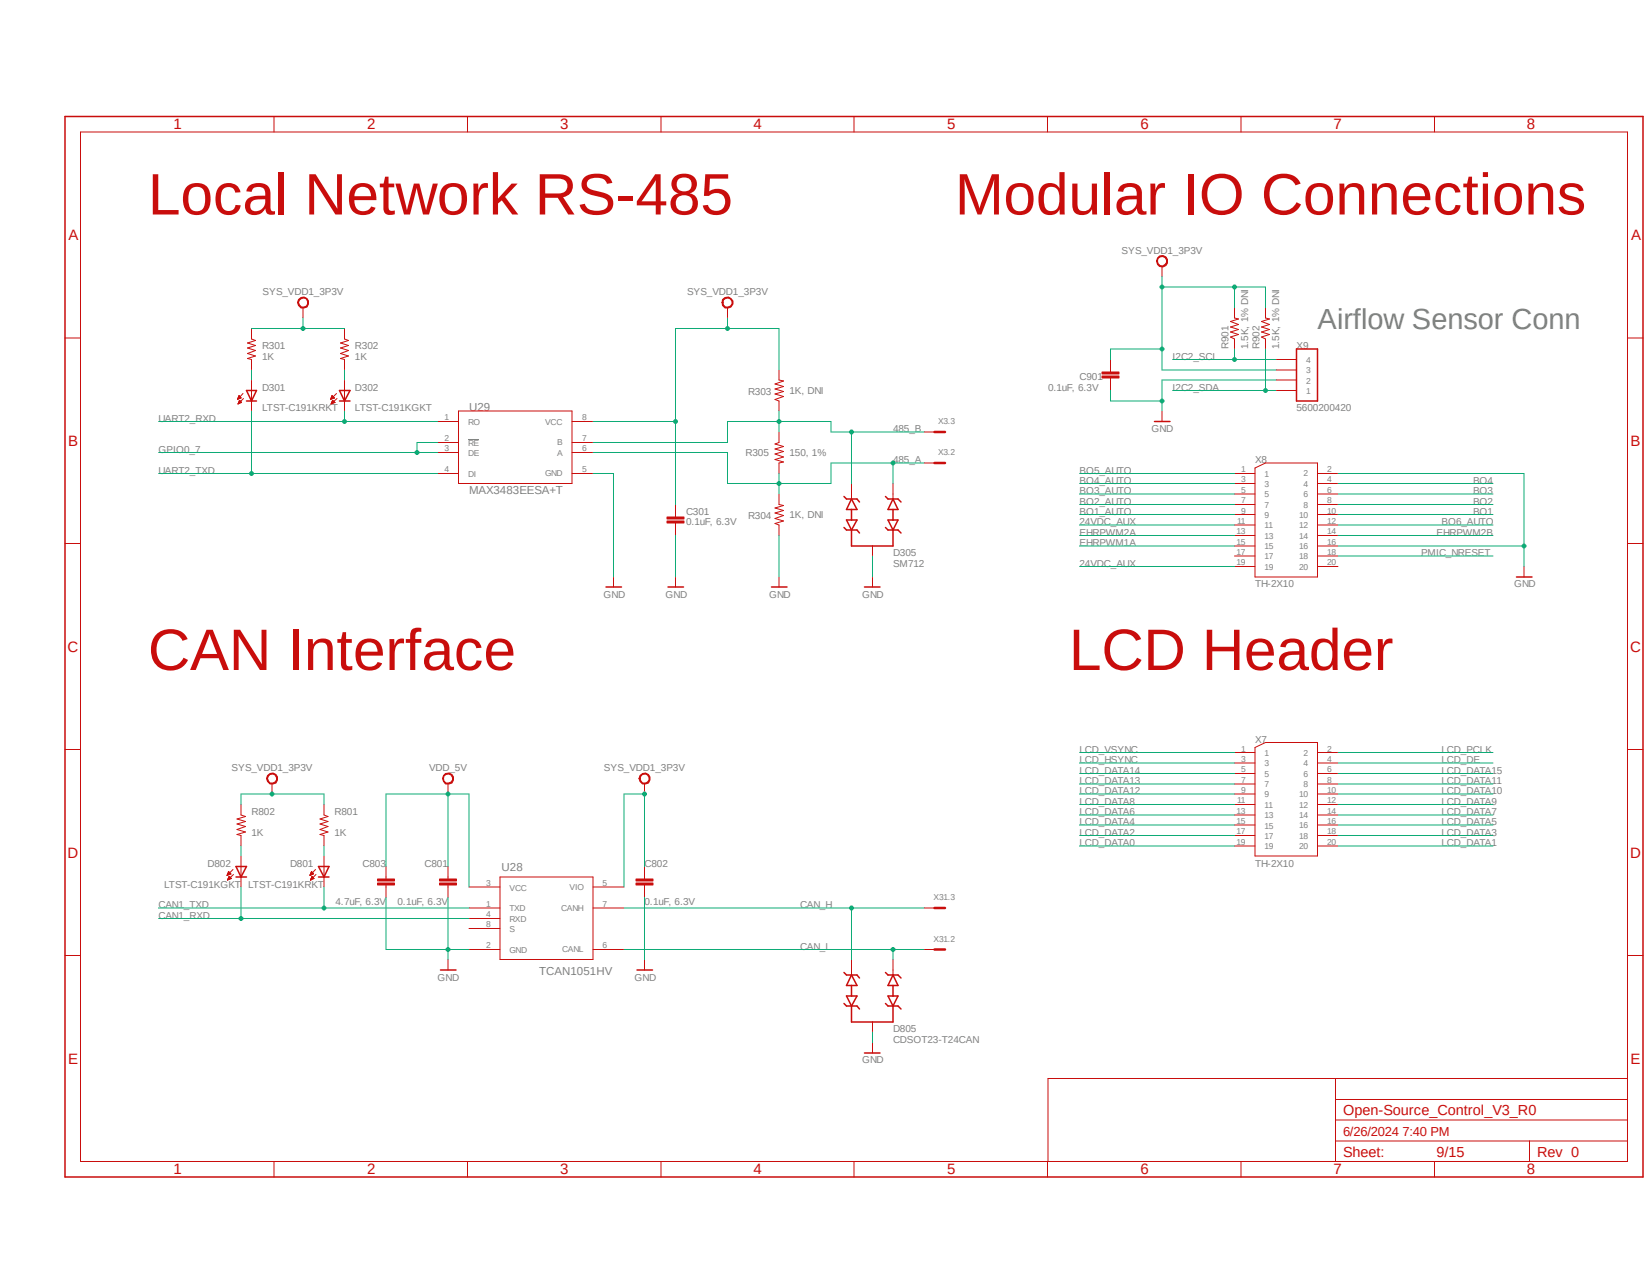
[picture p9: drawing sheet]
<svg xmlns="http://www.w3.org/2000/svg" width="279mm" height="216mm" viewBox="0 0 279 216" stroke-linecap="round" stroke-linejoin="round" font-family="sans-serif">
<path d="M79.2 74.4h1.9" fill="none" stroke="#808080" stroke-width=".17"/>
<g fill="none" stroke="#c90d0c" stroke-width=".17">
<path d="M46.4 19.7v2.7M79.2 19.7v2.7M111.9 19.7v2.7M144.6 19.7v2.7M177.4 19.7v2.7M210.1 19.7v2.7M242.9 19.7v2.7M13.6 22.4h262v174.3h-262zM11 57.2h2.6M275.6 57.2h2.6M74.1 71.4h3.5M74.1 74.9h3.5"/>
<path d="M74.1 76.6h3.5M77.6 69.6h19.3v12.3h-19.3zM96.9 71.4h3.5M96.9 74.9h3.5M96.9 76.6h3.5M156.5 78.4h1.7M156.5 73.2h1.7M11 92h2.6M74.1 80.2h3.5M96.9 80.2h3.5M275.6 92h2.6M11 126.9h2.6"/>
<path d="M40.8 136.2v1.8l.8 .3-1.5 .4 1.5 .4-1.5 .4 1.5 .5-1.5 .5 1.5 .4-1.5 .4 .7 .2v1.8M54.9 136.2v1.8l.6 .3-1.3 .4 1.3 .4-1.3 .4 1.3 .5-1.3 .5 1.3 .4-1.3 .4 .7 .2v1.8M209 127.4h3.5M209 129.2h3.5M209 131h3.5M209 132.8h3.5M209 134.5h3.5M209 136.2h3.5M209 138h3.5M209 139.7h3.5M212.5 126.6l1.8-.9h8.8v19.2h-10.6zM223.1 127.4h3.5"/>
<path d="M223.1 129.2h3.5M223.1 131h3.5M223.1 132.8h3.5M223.1 134.5h3.5M223.1 136.2h3.5M223.1 138h3.5M223.1 139.7h3.5M275.6 126.9h2.6M38.4 148.2h.2M38.5 148.1h.4M38.5 148h.5M38.5 149h.1"/>
<path d="M38.6 147.9h.4M38.6 147.8h.3M38.6 148.9h.3M38.6 148.8h.3M38.6 148.8h.5M38.7 147.7h.2M38.7 147.7h.1M38.7 148.7h.4M38.7 148.6h.3M38.7 147.6l.4 .4-.7 .3zM38.8 148.5h.1M38.8 148.4l-.3 .6"/>
<path d="M38.8 148.4l.4 .4-.7 .2M38.8 148.4h.1M39.5 147.2l-1.1 1.1M39.5 148.1l-1 .9M40.8 144.9v5.3M52.5 148.1h.4M52.6 148h.4M52.6 147.9h.5M52.6 149l.1 .1M52.6 148.9h.2M52.7 148.2h-.2l.1 .1M52.7 147.8h.3"/>
<path d="M52.7 147.7h.2M52.7 148.8h.3M52.7 148.8h.5M52.7 148.5h.2M52.7 147.6l.4 .4-.6 .3zM52.7 148.7h.4M52.7 148.6h.4M52.8 147.7h.1M53.2 148.8l-.4-.4-.2 .6M53.2 148.8l-.6 .2M53.4 147.2l-.9 1.1M53.5 148.1l-.9 .9"/>
<path d="M54.9 144.9v5.3M79.4 153.8h5.3M79.4 155.5h5.3M79.4 157.2h5.3M79.4 150.2h5.3M84.7 148.5h15.7v14h-15.7zM100.4 153.8h5.3M100.4 150.2h5.3M156.5 153.8h1.7M209 141.5h3.5M209 143.3h3.5M223.1 141.5h3.5"/>
<path d="M223.1 143.3h3.5M11 161.8h2.6M75.9 162.5v1.8M79.4 160.8h5.3M100.4 160.8h5.3M156.5 160.8h1.7M275.6 161.8h2.6M46.4 196.7v2.6M79.2 196.7v2.6M111.9 196.7v2.6M144.6 196.7v2.6M177.4 196.7v2.6"/>
<path d="M210.1 196.7v2.6M226.1 193.2h49.5M226.1 182.6v14.1M226.1 189.7h49.5M226.1 186.2h49.5M242.9 196.7v2.6M259 193.2v3.5M275.6 182.6h-98.1v14.1"/>
</g>
<path d="M11 19.7h267.2v179.6h-267.2zM40 148.5h1.7M40 146.7h1.7l-.9 1.8zM53.9 146.7h1.8l-.8 1.8zM53.9 148.5h1.8M74.6 164.3h2.6" fill="none" stroke="#c90d0c" stroke-width=".25"/>
<path d="M158.2 78.4h1.8M158.2 73.2h1.8M158.2 153.8h1.8M158.2 160.8h1.8" fill="none" stroke="#c90d0c" stroke-width=".42"/>
<path d="M122.3 50.7l.5-.3a1 1 0 0 1 1.3 1.1l-.3 .5-.4 .2h-.6l-.5-.5v-.5h.1a.78 .78 0 0 1 .5-.7 .78 .78 0 0 1 .8 .1l.3 .5a.77 .77 0 0 1-.7 .9 .77 .77 0 0 1-.9-.8h-.1z" fill-rule="evenodd" fill="#c90d0c"/>
<g fill="none" stroke="#c90d0c" stroke-width=".17">
<path d="M42.6 55.6v1.8l.7 .3-1.4 .4 1.4 .4-1.4 .4 1.4 .5-1.4 .5 1.4 .4-1.4 .4 .7 .2v1.8M58.3 55.6v1.8l.7 .3-1.3 .4 1.3 .4-1.3 .4 1.3 .5-1.3 .5 1.3 .4-1.3 .4 .6 .2v1.8M122.3 50.7l.5-.3a1 1 0 0 1 1.3 1.1l-.3 .5-.4 .2h-.6l-.5-.5v-.5h.1a.78 .78 0 0 1 .5-.7 .78 .78 0 0 1 .8 .1l.3 .5a.77 .77 0 0 1-.7 .9 .77 .77 0 0 1-.9-.8h-.1zM123.2 52.1v1.7M40.2 67.6h.1M40.3 67.5h.3M40.3 67.4h.5M40.3 68.3h.3M40.4 67.3h.4M40.4 67.2h.3M40.4 67.1h.2M40.4 68.2h.2"/>
<path d="M40.4 68.2h.5M40.5 67.1h.1M40.5 68.1h.4M40.5 68h.2M40.5 67.9h.2M40.6 67.8l-.3 .6M40.6 67.8l.3 .4M40.6 67.8h.1M40.8 67.4l-.3-.4-.3 .6M40.8 67.4l-.6 .2M40.9 68.2l-.6 .2M41.1 66.6l-.9 1"/>
<path d="M41.2 67.5l-.9 .9M42.6 64.3v5.3M56 67.6h.1M56 67.5h.4M56 67.4h.6M56.1 67.3h.5M56.1 67.2h.4M56.1 68.3h.2M56.1 68.2h.4M56.1 68.2h.6M56.2 67.1h.2M56.2 67.1h.1"/>
<path d="M56.2 68.1h.4M56.2 68h.4M56.3 67.9h.2M56.3 67.8h.1M56.3 67.8l-.3 .6M56.3 67.8l.4 .4M56.6 67.4l-.4-.4-.2 .6M56.6 67.4l-.6 .2M56.7 68.2l-.7 .2M57 66.6l-1 1M57.1 67.5l-1.1 .9M58.3 64.3v5.3"/>
<path d="M131.9 62.7v1.6l.8 .2-1.5 .5 1.5 .4-1.5 .5 1.5 .4-1.5 .4 1.5 .4-1.5 .5 .7 .3v1.7M131.9 73.2v1.7l-.7 .3 1.5 .4-1.5 .4 1.5 .5-1.5 .4 1.5 .5-1.5 .4 1.5 .4-.8 .2v1.8M216.1 66.1h3.4M216.1 64.3h3.4M216.1 62.7h3.4M216.1 60.9h3.4M103.9 97.7v1.7M112.9 87.5h2.9v.4h-2.9zM112.9 88.2h2.9v.4h-2.9zM114.4 85.4v2.1M114.4 88.6v2.1M114.4 97.7v1.7"/>
<path d="M131.9 83.7v1.7l.8 .2-1.5 .4 1.5 .4-1.5 .5 1.5 .4-1.5 .5 1.5 .4-1.5 .4 .7 .3v1.8M131.9 97.7v1.7M144.2 81.9v2.6M147.7 92.5v1.6M147.7 97.7v1.7M151.2 81.9v2.6M258.1 95.9v1.8M74.4 148.8h2.9v.4h-2.9zM74.4 149.5h2.9v.4h-2.9zM75.9 146.7v2.1M75.9 149.9v2.1M144.2 162.5v2.6"/>
<path d="M147.7 173.1v1.7M147.7 176.5v1.8M151.2 162.5v2.6"/>
</g>
<g fill="none" stroke="#c90d0c" stroke-width=".25">
<path d="M219.5 59.1h3.6v8.8h-3.6zM41.7 66.1h1.7l-.8 1.8zM41.7 67.9h1.7M57.5 67.9h1.8M57.5 66.1h1.8l-1 1.8zM102.6 99.4h2.6M113.1 99.4h2.6M130.6 99.4h2.7M142.9 84.1l.4 .4h1.8l.4 .5M142.9 89.3l.4 .4h1.8l.4 .6M143.3 88.1h1.8l-.9 1.6zM144.2 84.5l.9 1.8h-1.8z"/>
<path d="M144.2 89.7v2.8h7v-2.8M144.2 86.3v1.8M146.4 99.4h2.6M149.9 84.1l.5 .4h1.7l.5 .5M149.9 89.3l.5 .4h1.7l.5 .6M150.4 88.1h1.7l-.9 1.6zM151.2 84.5l.9 1.8h-1.7zM151.2 86.3v1.8M256.8 97.7h2.6M142.9 164.7l.4 .4h1.8l.4 .5M142.9 169.9l.4 .4h1.8l.4 .6M143.3 168.7h1.8l-.9 1.6z"/>
<path d="M144.2 170.3v2.8h7v-2.8M144.2 166.9v1.8M144.2 165.1l.9 1.8h-1.8zM146.4 178.3h2.6M149.9 164.7l.5 .4h1.7l.5 .5M149.9 169.9l.5 .4h1.7l.5 .6M150.4 168.7h1.7l-.9 1.6zM151.2 166.9v1.8M151.2 165.1l.9 1.8h-1.7z"/>
</g>
<path d="M112.9 87.7h2.9M112.9 88.4h2.9M74.4 149h2.9M74.4 149.7h2.9" fill="none" stroke="#c90d0c" stroke-width=".34"/>
<path d="M196 43.7l.3-.4h.6l.5 .2 .3 .4v.6l-.3 .5-.5 .2-.6-.1-.3-.3-.2-.6h.2a.78 .78 0 0 1 .5-.7 .78 .78 0 0 1 .8 .1l.2 .4a.83 .83 0 0 1-1.1 1l-.3-.4-.1-.4h-.2z" fill-rule="evenodd" fill="#c90d0c"/>
<g fill="none" stroke="#c90d0c" stroke-width=".17">
<path d="M196 43.7l.3-.4h.6l.5 .2 .3 .4v.6l-.3 .5-.5 .2-.6-.1-.3-.3-.2-.6h.2a.78 .78 0 0 1 .5-.7 .78 .78 0 0 1 .8 .1l.2 .4a.83 .83 0 0 1-1.1 1l-.3-.4-.1-.4h-.2zM196.8 45.1v1.7M196.8 69.6v1.8M212.5 79.2l1.8-.8h8.8v19.3h-10.6zM209 80.2h3.5M209 81.9h3.5M209 83.7h3.5M209 85.4h3.5M209 87.1h3.5M209 88.9h3.5M209 90.7h3.5M209 92.5h3.5"/>
<path d="M209 94.1h3.5M209 95.9h3.5M223.1 80.2h3.5M223.1 81.9h3.5M223.1 83.7h3.5M223.1 85.4h3.5M223.1 87.1h3.5M223.1 88.9h3.5M223.1 90.7h3.5M223.1 92.5h3.5M223.1 94.1h3.5M223.1 95.9h3.5"/>
</g>
<path d="M195.5 71.4h2.6" fill="none" stroke="#c90d0c" stroke-width=".25"/>
<path d="M75.1 131.3l.3-.3 .6-.1a1 1 0 0 1 .5 1.7l-.5 .2h-.6l-.3-.5-.2-.5h.2a.78 .78 0 0 1 .5-.7 .78 .78 0 0 1 .8 .1l.2 .5a.77 .77 0 0 1-.6 .9 .77 .77 0 0 1-.9-.8h-.2z" fill-rule="evenodd" fill="#c90d0c"/>
<path d="M75.1 131.3l.3-.3 .6-.1a1 1 0 0 1 .5 1.7l-.5 .2h-.6l-.3-.5-.2-.5h.2a.78 .78 0 0 1 .5-.7 .78 .78 0 0 1 .8 .1l.2 .5a.77 .77 0 0 1-.6 .9 .77 .77 0 0 1-.9-.8h-.2zM75.9 132.8v1.7" fill="none" stroke="#c90d0c" stroke-width=".17"/>
<path d="M108.4 131.3l.4-.3 .5-.1a.97 .97 0 0 1 .8 1.2 .97 .97 0 0 1-1.3 .7l-.4-.5-.2-.5h.2l.4-.7h.5l.3 .1 .3 .5v.4l-.3 .3-.3 .2h-.5l-.4-.8h-.2z" fill-rule="evenodd" fill="#c90d0c"/>
<path d="M108.4 131.3l.4-.3 .5-.1a.97 .97 0 0 1 .8 1.2 .97 .97 0 0 1-1.3 .7l-.4-.5-.2-.5h.2l.4-.7h.5l.3 .1 .3 .5v.4l-.3 .3-.3 .2h-.5l-.4-.8h-.2zM109.1 132.8v1.7M107.7 148.8h2.9v.4h-2.9zM107.7 149.5h2.9v.4h-2.9zM109.1 146.7v2.1M109.1 149.9v2.1M109.1 162.5v1.8" fill="none" stroke="#c90d0c" stroke-width=".17"/>
<path d="M107.7 149h2.9M107.7 149.7h2.9" fill="none" stroke="#c90d0c" stroke-width=".34"/>
<path d="M107.9 164.3h2.6" fill="none" stroke="#c90d0c" stroke-width=".25"/>
<path d="M45.3 131.3l.4-.3 .5-.1a.97 .97 0 0 1 .8 1.2 .97 .97 0 0 1-1.3 .7l-.4-.5-.2-.5h.2l.4-.7h.5l.4 .1 .2 .5v.4l-.2 .3-.4 .2h-.5l-.4-.8h-.2z" fill-rule="evenodd" fill="#c90d0c"/>
<path d="M209 52.1v1.7l.7 .2-1.3 .4 1.3 .5-1.3 .5 1.3 .4-1.3 .4 1.3 .4-1.3 .5 .6 .3v1.7M214.3 52.1v1.7l.7 .2-1.4 .4 1.4 .5-1.4 .5 1.4 .4-1.4 .4 1.4 .4-1.4 .5 .7 .3v1.7M186.6 63h2.9v.3h-2.9zM186.6 63.7h2.9v.3h-2.9zM188 60.9v2.1M188 64v2.1M45.3 131.3l.4-.3 .5-.1a.97 .97 0 0 1 .8 1.2 .97 .97 0 0 1-1.3 .7l-.4-.5-.2-.5h.2l.4-.7h.5l.4 .1 .2 .5v.4l-.2 .3-.4 .2h-.5l-.4-.8h-.2zM46.1 132.8v1.7M63.9 148.8h2.9v.4h-2.9zM63.9 149.5h2.9v.4h-2.9zM65.4 146.7v2.1M65.4 149.9v2.1" fill="none" stroke="#c90d0c" stroke-width=".17"/>
<path d="M186.6 63.2h2.9M186.6 63.8h2.9M63.9 149h2.9M63.9 149.7h2.9" fill="none" stroke="#c90d0c" stroke-width=".34"/>
<path d="M50.5 50.7l.5-.3 .5-.1a.97 .97 0 0 1 .7 1.2 .97 .97 0 0 1-1.2 .7l-.5-.5-.1-.5h.1a.86 .86 0 0 1 1.4-.6 .83 .83 0 0 1 .1 1 .83 .83 0 0 1-.9 .4l-.4-.4-.2-.4h-.1z" fill-rule="evenodd" fill="#c90d0c"/>
<path d="M50.5 50.7l.5-.3 .5-.1a.97 .97 0 0 1 .7 1.2 .97 .97 0 0 1-1.2 .7l-.5-.5-.1-.5h.1a.86 .86 0 0 1 1.4-.6 .83 .83 0 0 1 .1 1 .83 .83 0 0 1-.9 .4l-.4-.4-.2-.4h-.1zM51.3 52.1v1.7" fill="none" stroke="#c90d0c" stroke-width=".17"/>
<path d="M75.9 134.5v12.2" fill="none" stroke="#0dab76" stroke-width=".17"/>
<circle cx="75.9" cy="134.5" r=".33" fill="#0dab76"/>
<g fill="none" stroke="#0dab76" stroke-width=".17">
<path d="M65.4 146.7v-12.2h14v15.7M75.9 152v10.5M75.9 160.8h3.5"/>
<circle cx="75.9" cy="134.5" r=".33"/>
</g>
<circle cx="75.9" cy="160.8" r=".33" fill="#0dab76"/>
<g fill="none" stroke="#0dab76" stroke-width=".17">
<path d="M188 66.1v1.8h8.8M216.1 64.3h-19.3v5.3M100.4 80.2h3.5v17.5M114.4 90.7v7M131.9 90.7v7M147.7 94.1v3.6M65.4 152v8.8h10.5M147.7 174.8v1.7"/>
<circle cx="75.9" cy="160.8" r=".33"/>
</g>
<circle cx="196.8" cy="67.9" r=".33" fill="#0dab76"/>
<g fill="none" stroke="#0dab76" stroke-width=".17">
<path d="M226.6 80.2h31.5v15.7M226.6 92.5h31.5"/>
<circle cx="196.8" cy="67.9" r=".33"/>
</g>
<circle cx="258.1" cy="92.5" r=".33" fill="#0dab76"/>
<g fill="none" stroke="#0dab76" stroke-width=".17">
<path d="M182.8 90.7h26.2M182.8 92.5h26.2M226.6 90.7h26.2M26.8 155.5h52.6M40.8 150.2v5.3M109.1 152v10.5"/>
<circle cx="258.1" cy="92.5" r=".33"/>
</g>
<circle cx="40.8" cy="155.5" r=".33" fill="#0dab76"/>
<g fill="none" stroke="#0dab76" stroke-width=".17">
<path d="M26.8 153.8h52.6M54.9 150.2v3.6"/>
<circle cx="40.8" cy="155.5" r=".33"/>
</g>
<circle cx="54.9" cy="153.8" r=".33" fill="#0dab76"/>
<g fill="none" stroke="#0dab76" stroke-width=".17">
<path d="M123.2 53.8v1.8M131.9 62.7v-7.1h-17.5v29.8M182.8 139.7h26.2M182.8 138h26.2M182.8 136.2h26.2M182.8 134.5h26.2M182.8 132.8h26.2M182.8 131h26.2M182.8 127.4h26.2M182.8 129.2h26.2M226.6 139.7h26.2M226.6 138h26.2"/>
<path d="M226.6 136.2h26.2M226.6 134.5h26.2M226.6 132.8h26.2M226.6 131h26.2M226.6 127.4h26.2M226.6 129.2h26.2M182.8 143.3h26.2M182.8 141.5h26.2M226.6 143.3h26.2M226.6 141.5h26.2"/>
<circle cx="54.9" cy="153.8" r=".33"/>
</g>
<circle cx="123.2" cy="55.6" r=".33" fill="#0dab76"/>
<g fill="none" stroke="#0dab76" stroke-width=".17">
<path d="M100.4 71.4h14"/>
<circle cx="123.2" cy="55.6" r=".33"/>
</g>
<circle cx="114.4" cy="71.4" r=".33" fill="#0dab76"/>
<g fill="none" stroke="#0dab76" stroke-width=".17">
<path d="M196.8 46.8v15.9h19.3M196.8 59.1h-8.8v1.8"/>
<circle cx="114.4" cy="71.4" r=".33"/>
</g>
<circle cx="196.8" cy="59.1" r=".33" fill="#0dab76"/>
<g fill="none" stroke="#0dab76" stroke-width=".17">
<path d="M196.8 48.6h12.2v3.5"/>
<circle cx="196.8" cy="59.1" r=".33"/>
</g>
<circle cx="196.8" cy="48.6" r=".33" fill="#0dab76"/>
<g fill="none" stroke="#0dab76" stroke-width=".17">
<path d="M209 48.6h5.3v3.5"/>
<circle cx="196.8" cy="48.6" r=".33"/>
</g>
<circle cx="209" cy="48.6" r=".33" fill="#0dab76"/>
<g fill="none" stroke="#0dab76" stroke-width=".17">
<path d="M109.1 146.7v-12.2h-3.4v15.7"/>
<circle cx="209" cy="48.6" r=".33"/>
</g>
<circle cx="109.1" cy="134.5" r=".33" fill="#0dab76"/>
<g fill="none" stroke="#0dab76" stroke-width=".17">
<path d="M46.1 134.5h-5.3v1.7"/>
<circle cx="109.1" cy="134.5" r=".33"/>
</g>
<circle cx="46.1" cy="134.5" r=".33" fill="#0dab76"/>
<g fill="none" stroke="#0dab76" stroke-width=".17">
<path d="M42.6 55.6h15.7M51.3 53.8v1.8M46.1 134.5h8.8v1.7"/>
<circle cx="46.1" cy="134.5" r=".33"/>
</g>
<circle cx="51.3" cy="55.6" r=".33" fill="#0dab76"/>
<g fill="none" stroke="#0dab76" stroke-width=".17">
<path d="M26.8 71.4h47.3M58.3 69.6v1.8"/>
<circle cx="51.3" cy="55.6" r=".33"/>
</g>
<circle cx="58.3" cy="71.4" r=".33" fill="#0dab76"/>
<g fill="none" stroke="#0dab76" stroke-width=".17">
<path d="M42.6 69.6v10.6M26.8 80.2h47.3"/>
<circle cx="58.3" cy="71.4" r=".33"/>
</g>
<circle cx="42.6" cy="80.2" r=".33" fill="#0dab76"/>
<g fill="none" stroke="#0dab76" stroke-width=".17">
<path d="M182.8 95.9h26.2M182.8 88.9h26.2M105.7 153.8h50.8M144.2 153.8v8.7"/>
<circle cx="42.6" cy="80.2" r=".33"/>
</g>
<circle cx="144.2" cy="153.8" r=".33" fill="#0dab76"/>
<g fill="none" stroke="#0dab76" stroke-width=".17">
<path d="M105.7 160.8h50.8M151.2 160.8v1.7"/>
<circle cx="144.2" cy="153.8" r=".33"/>
</g>
<circle cx="151.2" cy="160.8" r=".33" fill="#0dab76"/>
<g fill="none" stroke="#0dab76" stroke-width=".17">
<path d="M100.4 76.6h22.8v5.3h8.7M131.9 80.2v3.5M182.8 87.1h26.2M182.8 85.4h26.2M182.8 83.7h26.2M182.8 81.9h26.2M182.8 80.2h26.2M226.6 94.1h26.2"/>
<circle cx="151.2" cy="160.8" r=".33"/>
</g>
<circle cx="131.9" cy="81.9" r=".33" fill="#0dab76"/>
<g fill="none" stroke="#0dab76" stroke-width=".17">
<path d="M151.2 78.4v3.5M156.5 78.4h-15.8v3.5h-8.8"/>
<circle cx="131.9" cy="81.9" r=".33"/>
</g>
<circle cx="151.2" cy="78.4" r=".33" fill="#0dab76"/>
<g fill="none" stroke="#0dab76" stroke-width=".17">
<path d="M131.9 69.6v3.6M131.9 71.4h-8.7v3.5h-22.8"/>
<circle cx="151.2" cy="78.4" r=".33"/>
</g>
<circle cx="131.9" cy="71.4" r=".33" fill="#0dab76"/>
<g fill="none" stroke="#0dab76" stroke-width=".17">
<path d="M131.9 71.4h8.8v1.8h15.8M144.2 73.2v8.7"/>
<circle cx="131.9" cy="71.4" r=".33"/>
</g>
<circle cx="144.2" cy="73.2" r=".33" fill="#0dab76"/>
<g fill="none" stroke="#0dab76" stroke-width=".17">
<path d="M26.8 76.6h47.3M74.1 74.9h-3.5v1.7"/>
<circle cx="144.2" cy="73.2" r=".33"/>
</g>
<circle cx="70.6" cy="76.6" r=".33" fill="#0dab76"/>
<g fill="none" stroke="#0dab76" stroke-width=".17">
<path d="M209 59.1v1.8M198.5 60.9h17.6"/>
<circle cx="70.6" cy="76.6" r=".33"/>
</g>
<circle cx="209" cy="60.9" r=".33" fill="#0dab76"/>
<g fill="none" stroke="#0dab76" stroke-width=".17">
<path d="M214.3 59.1v7M198.5 66.1h17.6"/>
<circle cx="209" cy="60.9" r=".33"/>
</g>
<circle cx="214.3" cy="66.1" r=".33" fill="#0dab76"/>
<g fill="none" stroke="#0dab76" stroke-width=".17">
<path d="M42.6 62.7v1.6M58.3 62.7v1.6M226.6 81.9h26.2M226.6 83.7h26.2M226.6 85.4h26.2M226.6 87.1h26.2M226.6 88.9h26.2M40.8 143.3v1.6M54.9 143.3v1.6"/>
<circle cx="214.3" cy="66.1" r=".33"/>
</g>
<g font-size="9.9" fill="#c90d0c">
<text x="25.1" y="36.3">Local Network RS-485</text>
<text x="161.7" y="36.3">Modular IO Connections</text>
<text x="25.1" y="113.5">CAN Interface</text>
<text x="181" y="113.5">LCD Header</text>
</g>
<text font-size="4.9" fill="#808080" x="223.1" y="55.6">Airflow Sensor Conn</text>
<g font-size="2.5" fill="#c90d0c">
<text x="29.4" y="21.8">1</text>
<text x="62.1" y="21.8">2</text>
<text x="94.8" y="21.8">3</text>
<text x="127.6" y="21.8">4</text>
<text x="160.4" y="21.8">5</text>
<text x="193.1" y="21.8">6</text>
<text x="225.8" y="21.8">7</text>
<text x="258.6" y="21.8">8</text>
<text x="11.6" y="40.6">A</text>
<text x="276.2" y="40.6">A</text>
<text x="11.5" y="75.4">B</text>
<text x="276.1" y="75.4">B</text>
<text x="11.4" y="110.3">C</text>
<text x="276" y="110.3">C</text>
<text x="11.4" y="145.2">D</text>
<text x="276" y="145.2">D</text>
<text x="11.5" y="180.1">E</text>
<text x="276.1" y="180.1">E</text>
<text x="227.4" y="188.8">Open-Source_Control_V3_R0</text>
<text x="227.4" y="195.8">Sheet:</text>
<text x="243.2" y="195.8">9/15</text>
<text x="260.3" y="195.8">Rev 0</text>
<text x="29.4" y="198.8">1</text>
<text x="62.1" y="198.8">2</text>
<text x="94.8" y="198.8">3</text>
<text x="127.6" y="198.8">4</text>
<text x="160.4" y="198.8">5</text>
<text x="193.1" y="198.8">6</text>
<text x="225.8" y="198.8">7</text>
<text x="258.6" y="198.8">8</text>
</g>
<text font-size="2.2" fill="#c90d0c" x="227.4" y="192.3">6/26/2024 7:40 PM</text>
<g font-size="1.9" fill="#808080">
<text x="79.4" y="69.6">U29</text>
<text x="79.4" y="83.7">MAX3483EESA+T</text>
<text x="84.9" y="147.5">U28</text>
<text x="91.3" y="165">TCAN1051HV</text>
</g>
<g font-size="1.7" fill="#808080">
<text x="189.9" y="42.9">SYS_VDD1_3P3V</text>
<text x="44.5" y="49.9">SYS_VDD1_3P3V</text>
<text x="116.3" y="49.9">SYS_VDD1_3P3V</text>
<text x="44.4" y="59.1">R301</text>
<text x="60.1" y="59.1">R302</text>
<text x="208" y="59.1" transform="rotate(-90 208 59.1)">R901</text>
<text x="211.3" y="59.1" transform="rotate(-90 211.3 59.1)">1.5K, 1% DNI</text>
<text x="213.3" y="59.1" transform="rotate(-90 213.3 59.1)">R902</text>
<text x="216.6" y="59.1" transform="rotate(-90 216.6 59.1)">1.5K, 1% DNI</text>
<text x="219.5" y="59.1">X9</text>
<text x="44.4" y="60.9">1K</text>
<text x="60.1" y="60.9">1K</text>
<text x="182.8" y="64.3">C901</text>
<text x="198.5" y="60.9">I2C2_SCL</text>
<text x="26.8" y="71.4">UART2_RXD</text>
<text x="44.4" y="66.1">D301</text>
<text x="44.4" y="69.6">LTST-C191KRKT</text>
<text x="60.1" y="66.1">D302</text>
<text x="60.1" y="69.6">LTST-C191KGKT</text>
<text x="126.7" y="66.9">R303</text>
<text x="133.7" y="66.6">1K, DNI</text>
<text x="177.5" y="66.1">0.1uF, 6.3V</text>
<text x="198.5" y="66.1">I2C2_SDA</text>
<text x="219.5" y="69.6">5600200420</text>
<text x="26.8" y="76.6">GPIO0_7</text>
<text x="126.2" y="77.2">R305</text>
<text x="133.7" y="77.2">150, 1%</text>
<text x="151.2" y="73.2">485_B</text>
<text x="195" y="73.2">GND</text>
<text x="26.8" y="80.2">UART2_TXD</text>
<text x="151.2" y="78.4">485_A</text>
<text x="182.8" y="83.7">BO3_AUTO</text>
<text x="182.8" y="81.9">BO4_AUTO</text>
<text x="182.8" y="80.2">BO5_AUTO</text>
<text x="212.5" y="78.4">X8</text>
<text x="249.4" y="81.9">BO4</text>
<text x="249.4" y="83.7">BO3</text>
<text x="116.2" y="87.1">C301</text>
<text x="116.2" y="88.9">0.1uF, 6.3V</text>
<text x="126.7" y="87.9">R304</text>
<text x="133.7" y="87.7">1K, DNI</text>
<text x="182.8" y="88.9">24VDC_AUX</text>
<text x="182.8" y="87.1">BO1_AUTO</text>
<text x="182.8" y="85.4">BO2_AUTO</text>
<text x="244.1" y="88.9">BO6_AUTO</text>
<text x="249.4" y="85.4">BO2</text>
<text x="249.4" y="87.1">BO1</text>
<text x="151.2" y="95.9">SM712</text>
<text x="151.2" y="94.1">D305</text>
<text x="182.8" y="95.9">24VDC_AUX</text>
<text x="182.8" y="90.7">EHRPWM2A</text>
<text x="182.8" y="92.5">EHRPWM1A</text>
<text x="240.6" y="94.1">PMIC_NRESET</text>
<text x="243.2" y="90.7">EHRPWM2B</text>
<text x="102.2" y="101.2">GND</text>
<text x="112.7" y="101.2">GND</text>
<text x="130.2" y="101.2">GND</text>
<text x="146" y="101.2">GND</text>
<text x="212.5" y="99.4">TH-2X10</text>
<text x="256.4" y="99.4">GND</text>
<text x="212.5" y="125.7">X7</text>
<text x="39.2" y="130.5">SYS_VDD1_3P3V</text>
<text x="72.6" y="130.5">VDD_5V</text>
<text x="102.3" y="130.5">SYS_VDD1_3P3V</text>
<text x="182.8" y="131">LCD_DATA14</text>
<text x="182.8" y="127.4">LCD_VSYNC</text>
<text x="182.8" y="129.2">LCD_HSYNC</text>
<text x="244.1" y="131">LCD_DATA15</text>
<text x="244.1" y="127.4">LCD_PCLK</text>
<text x="244.1" y="129.2">LCD_DE</text>
<text x="182.8" y="136.2">LCD_DATA8</text>
<text x="182.8" y="134.5">LCD_DATA12</text>
<text x="182.8" y="132.8">LCD_DATA13</text>
<text x="244.1" y="136.2">LCD_DATA9</text>
<text x="244.1" y="134.5">LCD_DATA10</text>
<text x="244.1" y="132.8">LCD_DATA11</text>
<text x="42.6" y="141.5">1K</text>
<text x="42.6" y="138">R802</text>
<text x="56.6" y="138">R801</text>
<text x="56.6" y="141.5">1K</text>
<text x="182.8" y="143.3">LCD_DATA0</text>
<text x="182.8" y="141.5">LCD_DATA2</text>
<text x="182.8" y="139.7">LCD_DATA4</text>
<text x="182.8" y="138">LCD_DATA6</text>
<text x="244.1" y="143.3">LCD_DATA1</text>
<text x="244.1" y="141.5">LCD_DATA3</text>
<text x="244.1" y="139.7">LCD_DATA5</text>
<text x="244.1" y="138">LCD_DATA7</text>
<text x="35.1" y="146.7">D802</text>
<text x="49.1" y="146.7">D801</text>
<text x="61.4" y="146.7">C803</text>
<text x="71.9" y="146.7">C801</text>
<text x="109.1" y="146.7">C802</text>
<text x="212.5" y="146.7">TH-2X10</text>
<text x="26.8" y="155.5">CAN1_RXD</text>
<text x="26.8" y="153.8">CAN1_TXD</text>
<text x="27.8" y="150.3">LTST-C191KGKT</text>
<text x="42" y="150.3">LTST-C191KRKT</text>
<text x="56.8" y="153.2">4.7uF, 6.3V</text>
<text x="67.3" y="153.2">0.1uF, 6.3V</text>
<text x="109.1" y="153.2">0.1uF, 6.3V</text>
<text x="135.5" y="153.8">CAN_H</text>
<text x="135.5" y="160.8">CAN_L</text>
<text x="74.1" y="166">GND</text>
<text x="107.4" y="166">GND</text>
<text x="151.2" y="176.5">CDSOT23-T24CAN</text>
<text x="151.2" y="174.8">D805</text>
<text x="146" y="180">GND</text>
</g>
<g font-size="1.4" fill="#808080">
<text x="221.1" y="64.9">2</text>
<text x="221.1" y="63.2">3</text>
<text x="221.1" y="61.4">4</text>
<text x="75.3" y="71.1">1</text>
<text x="79.2" y="71.9">RO</text>
<text x="92.3" y="71.9">VCC</text>
<text x="98.6" y="71.1">8</text>
<text x="158.8" y="71.8">X3.3</text>
<text x="221.1" y="66.6">1</text>
<text x="75.3" y="74.7">2</text>
<text x="75.3" y="76.4">3</text>
<text x="79.2" y="75.4">RE</text>
<text x="79.2" y="77.1">DE</text>
<text x="94.3" y="77.1">A</text>
<text x="94.3" y="75.4">B</text>
<text x="98.6" y="76.4">6</text>
<text x="98.6" y="74.7">7</text>
<text x="158.8" y="77">X3.2</text>
<text x="75.3" y="79.9">4</text>
<text x="79.2" y="80.7">DI</text>
<text x="92.3" y="80.6">GND</text>
<text x="98.6" y="79.9">5</text>
<text x="210.1" y="79.9">1</text>
<text x="210.1" y="81.6">3</text>
<text x="210.1" y="83.4">5</text>
<text x="214.1" y="80.7">1</text>
<text x="214.1" y="82.5">3</text>
<text x="220.7" y="80.6">2</text>
<text x="220.7" y="82.4">4</text>
<text x="224.7" y="79.9">2</text>
<text x="224.7" y="81.6">4</text>
<text x="224.7" y="83.4">6</text>
<text x="209.5" y="88.6">11</text>
<text x="210.1" y="85.2">7</text>
<text x="210.1" y="87">9</text>
<text x="214.1" y="84.2">5</text>
<text x="214.1" y="85.9">7</text>
<text x="214.1" y="87.7">9</text>
<text x="214.1" y="89.4">11</text>
<text x="220" y="87.6">10</text>
<text x="220" y="89.4">12</text>
<text x="220.7" y="84.2">6</text>
<text x="220.7" y="85.9">8</text>
<text x="224.7" y="85.2">8</text>
<text x="224.7" y="87">10</text>
<text x="224.7" y="88.6">12</text>
<text x="209.4" y="90.4">13</text>
<text x="209.4" y="92.2">15</text>
<text x="209.4" y="93.9">17</text>
<text x="209.4" y="95.7">19</text>
<text x="214.1" y="91.2">13</text>
<text x="214.1" y="93">15</text>
<text x="214.1" y="94.7">17</text>
<text x="220" y="91.2">14</text>
<text x="220" y="92.9">16</text>
<text x="220" y="94.7">18</text>
<text x="224.7" y="90.4">14</text>
<text x="224.7" y="92.2">16</text>
<text x="224.7" y="93.9">18</text>
<text x="224.7" y="95.7">20</text>
<text x="214.1" y="96.4">19</text>
<text x="220" y="96.4">20</text>
<text x="210.1" y="127.3">1</text>
<text x="210.1" y="128.9">3</text>
<text x="210.1" y="130.7">5</text>
<text x="214.1" y="128">1</text>
<text x="214.1" y="129.7">3</text>
<text x="214.1" y="131.5">5</text>
<text x="220.7" y="127.9">2</text>
<text x="220.7" y="129.7">4</text>
<text x="220.7" y="131.5">6</text>
<text x="224.7" y="127.3">2</text>
<text x="224.7" y="128.9">4</text>
<text x="224.7" y="130.7">6</text>
<text x="209.4" y="137.8">13</text>
<text x="209.5" y="136">11</text>
<text x="210.1" y="132.5">7</text>
<text x="210.1" y="134.2">9</text>
<text x="214.1" y="133.3">7</text>
<text x="214.1" y="135">9</text>
<text x="214.1" y="136.7">11</text>
<text x="220" y="135">10</text>
<text x="220" y="136.7">12</text>
<text x="220.7" y="133.2">8</text>
<text x="224.7" y="132.5">8</text>
<text x="224.7" y="134.2">10</text>
<text x="224.7" y="136">12</text>
<text x="224.7" y="137.8">14</text>
<text x="209.4" y="139.4">15</text>
<text x="209.4" y="141.2">17</text>
<text x="209.4" y="143">19</text>
<text x="214.1" y="138.5">13</text>
<text x="214.1" y="140.3">15</text>
<text x="214.1" y="142">17</text>
<text x="214.1" y="143.8">19</text>
<text x="220" y="138.4">14</text>
<text x="220" y="140.2">16</text>
<text x="220" y="142">18</text>
<text x="220" y="143.8">20</text>
<text x="224.7" y="139.4">16</text>
<text x="224.7" y="141.2">18</text>
<text x="224.7" y="143">20</text>
<text x="82.3" y="155.3">4</text>
<text x="82.3" y="153.5">1</text>
<text x="82.3" y="150">3</text>
<text x="86.3" y="154.3">TXD</text>
<text x="86.3" y="150.8">VCC</text>
<text x="95" y="154.3">CANH</text>
<text x="96.4" y="150.7">VIO</text>
<text x="102" y="153.5">7</text>
<text x="102" y="150">5</text>
<text x="158.1" y="152.4">X31.3</text>
<text x="82.3" y="160.5">2</text>
<text x="82.3" y="157">8</text>
<text x="86.3" y="161.3">GND</text>
<text x="86.3" y="156">RXD</text>
<text x="86.3" y="157.7">S</text>
<text x="95.2" y="161.2">CANL</text>
<text x="102" y="160.5">6</text>
<text x="158.1" y="159.4">X31.2</text>
</g>
</svg>
